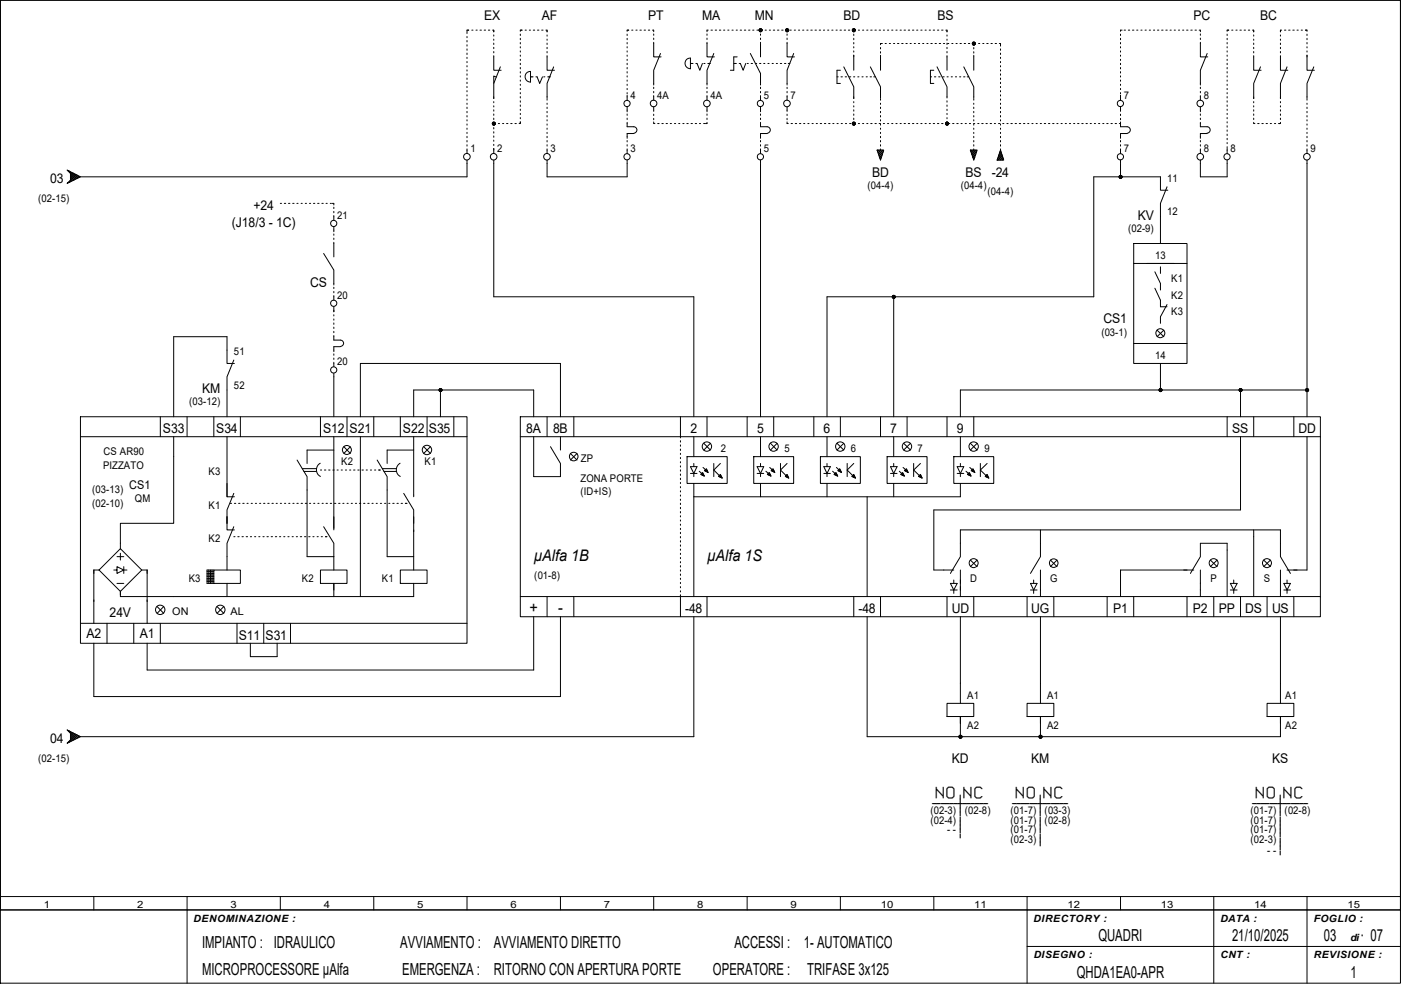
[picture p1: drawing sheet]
<svg xmlns="http://www.w3.org/2000/svg" width="297mm" height="210mm" viewBox="0 0 297 210" stroke-linecap="round" stroke-linejoin="round" font-family="sans-serif">
<g fill="none" stroke="#000" stroke-width=".21">
<path d="M.1 0h296.8v208.5h-296.8zM.1 0h296.8v193h-296.8zM99 6.9v.2M99 7.7v.3M99 8.6v.3M99 9.5v.3M99 10.4v.3M99 11.3v.3M99 12.1v.3M99 13v.3M99 13.9v.3M99 14.8v.3"/>
<path d="M99 15.7v.3M99 16.6v.2M99 17.4v.3M99 18.3v.3M99 19.2v.3M99.4 6.4h-.4v.3M100 6.4h.3M100.9 6.4h.3M101.8 6.4h.3M102.7 6.4h.3M103.5 6.4h.3M104.4 6.4h.3v.4"/>
<path d="M104.7 11.8v3.1h1.6M104.7 7.4v.3M104.7 8.3v.3M104.7 9.1v.3M104.7 10v.3M104.7 10.9v.3M105.2 16.3l-.5-.2v1.6M106.1 14.2l-1.4 3.5v3.2M110.3 7.2v.3M110.3 8.1v.3M110.3 9v.3M110.3 9.9v.3"/>
<path d="M110.3 10.8v.2M110.3 11.7v.2M110.3 12.6v.2M110.3 13.4v.3M110.3 14.3v.3M110.3 15.2v.3M110.3 16.1v.2M110.3 17v.2M110.3 17.9v.2M110.3 18.8v.2M110.3 19.6v.3M110.7 6.4h-.4v.2"/>
<path d="M111.3 6.4h.3M112.2 6.4h.3M112.4 17.4a1.12 1.12 0 0 1-1.1-1.1 1.12 1.12 0 0 1 1.2-1.1v2.2M112.5 16.3h.5M113.1 6.4h.3M113.6 16.3h.3l.5 1.4 .6-1.4M114 6.4h.3M114.8 6.4h.3M115.3 16.3h.2M115.7 6.4h.3v.4M116 11.8v3.1h1.6M116 7.4v.3"/>
<path d="M116 8.3v.3M116 9.1v.3M116 10v.3M116 10.9v.3M116.1 16.3h.6M117.4 14.2l-1.4 3.5v3.2M133 7.2v.3M133 8.1v.3M133 9v.3M133 9.9v.3M133 10.8v.2M133 11.7v.2"/>
<path d="M133 12.6v.2M133 13.4v.3M133 14.3v.3M133 15.2v.3M133 16.1v.2M133 17v.2M133 17.9v.2M133 18.8v.2M133 19.6v.3M133.3 6.4h-.3v.2M133.9 6.4h.3M134.8 6.4h.3"/>
<path d="M135.7 6.4h.3M136.6 6.4h.3M137.5 6.4h.2M138.3 6.4h.3v.3M138.6 9v3.1h1.6M138.6 7.2v.3M138.6 8.1v.3M138.6 18.5v.3M138.6 19.4v.3M140 11.3l-1.4 3.6v3.1M146.4 14.6a1.12 1.12 0 0 1-1.2-1.2 1.12 1.12 0 0 1 1.2-1.1v2.3M146.4 13.5h.5"/>
<path d="M147.5 13.5h.3l.6 1.4 .5-1.4M149.2 13.5h.3M149.9 9v3.1h1.6M149.9 7.2v.3M149.9 8.1v.3M149.9 18.5v.3M149.9 19.4v.3M150.1 13.5h.5M150.2 6.4h-.3v.3M150.7 6.4h.3M151.3 11.3l-1.4 3.6v3.1M151.6 6.4h.3"/>
<path d="M152.5 6.4h.3M153.4 6.4h.3M154.3 6.4h.3M155.2 6.4h.2M155.6 13.5h.5M156.1 6.4h.2M156.3 12.1h-.7v2.8h-.7M156.7 13.5h.3l.6 1.4 .5-1.4M156.9 6.4h.3M157.8 6.4h.3M158.4 13.5h.3M158.7 6.4h.3"/>
<path d="M159.1 11.3l2.1 4.3v2.4M159.3 13.5h.3M159.6 6.4h.2M160.1 13.5h.3M160.5 6.4h.2M160.9 6.4h.7M161 13.5h.3M161.2 6.4v.3M161.2 7.2v.3M161.2 8.1v.3M161.2 9v3.1M161.2 18.5v.3"/>
<path d="M161.2 19.4v.3M161.9 13.5h.3M162.2 6.4h.3M162.8 13.5h.3M163.1 6.4h.3M163.7 13.5h.3M164 6.4h.2M164.6 13.5h.2M164.8 6.4h.3M165.4 13.5h.3M165.7 6.4h.3M166.3 13.5h.3"/>
<path d="M166.6 6.4h.6M166.9 9v3.1h1.5M166.9 6.4v.3M166.9 7.2v.3M166.9 8.1v.3M166.9 18.5v.3M166.9 19.4v.3M167.1 13.5h.4M167.5 6.4h.3M168.3 11.3l-1.4 3.6v3.1M168.4 6.4h.3M169.3 6.4h.2"/>
<path d="M170.2 6.4h.2M171.1 6.4h.2M171.9 6.4h.3M172.8 6.4h.3M173.7 6.4h.3M174.6 6.4h.2M175.5 6.4h.2M176.4 6.4h.2M177.2 6.4h.3M177.5 16.3h.2M178.1 6.4h.3M178.2 14.9h-.7v2.8h.7"/>
<path d="M178.3 16.3h.3M178.9 14.2l2.1 4.2v2.5M179 6.4h.3M179.2 16.3h.3M179.9 6.4h.3M180.1 16.3h.3M180.8 6.4h.6M181 16.3h.2M181 6.4v.2M181 7.2v.3M181 8.1v.3M181 9v.3"/>
<path d="M181 9.9v.3M181 10.8v.2M181 11.7v3.2M181.9 16.3h.2M182 6.4h.2M182.7 16.3h.3M182.9 6.4h.2M183.6 16.3h.3M183.8 6.4h.2M184.5 16.3h.3M184.5 14.2l2.2 4.2v2.5M184.6 6.4h.3"/>
<path d="M185.2 16.3h.4M185.5 6.4h.3M186.4 6.4h.3M186.7 10.1v.3M186.7 11v.3M186.7 11.7v3.2M187 9.2h-.3v.3M187.3 6.4h.2M187.7 9.2h.2M188.2 6.4h.2M188.5 9.2h.3M189.1 6.4h.2"/>
<path d="M189.4 9.2h.3M189.9 6.4h.3M190.3 9.2h.3M190.8 6.4h.3M191.2 9.2h.3M191.7 6.4h.3M192.1 9.2h.3M192.6 6.4h.3M193 9.2h.2M193.5 6.4h.3M193.8 9.2h.3M194.3 6.4h.3"/>
<path d="M194.7 9.2h.3M195.2 6.4h.3M195.6 9.2h.3M196.1 6.4h.3M196.5 9.2h.3M197 6.4h.3M197.3 16.3h.2M197.4 9.2h.3M197.9 6.4h.3M198 14.9h-.7v2.8h.7M198.1 16.3h.3M198.2 9.2h.3"/>
<path d="M198.7 14.2l2.1 4.2v2.4M198.8 6.4h.2M199 16.3h.3M199.1 9.2h.3M199.6 6.4h.3M199.9 16.3h.3M200 9.2h.3M200.5 6.4h.3v.4M200.8 7.4v.3M200.8 8.3v.3M200.8 9.1v.3M200.8 10v.3"/>
<path d="M200.8 10.9v.3M200.8 11.8v3.1M200.8 16.3h.2M200.9 9.2h.3M201.7 16.3h.2M201.8 9.2h.3M202.6 16.3h.2M202.7 9.2h.2M203.5 16.3h.2M203.5 9.2h.3M204.3 16.3h.3M204.3 14.2l2.2 4.2v2.5"/>
<path d="M204.4 9.2h.3M205.1 16.3h.3M205.3 9.2h.3M206.2 9.2h.6M206.5 9.2v.3M206.5 10.1v.3M206.5 11v.3M206.5 11.7v3.2M207.5 9.2h.2M208.4 9.2h.2M209.2 9.2h.3M210.1 9.2h.3"/>
<path d="M211 9.2h.3M211.9 9.2h.2v.6M212.1 10.4v.3M212.1 11.3v.3M212.1 12.1v.3M212.1 13v.3M212.1 13.9v.3M212.1 14.8v.3M212.1 15.7v.3M212.1 16.6v.2M212.1 17.4v.3M212.1 18.3v.3"/>
<path d="M212.1 19.2v.3M237.6 7.2v.3M237.6 8.1v.3M237.6 9v.3M237.6 9.9v.3M237.6 10.8v.2M237.6 11.7v.2M237.6 12.6v.2M237.6 13.4v.3M237.6 14.3v.3M237.6 15.2v.3M237.6 16.1v.2"/>
<path d="M237.6 17v.2M237.6 17.9v.2M237.6 18.8v.2M237.6 19.6v.3M237.9 6.4h-.3v.2M238.3 6.4h.3M239.2 6.4h.3M240.1 6.4h.3M241 6.4h.3M241.9 6.4h.2M242.8 6.4h.2M243.7 6.4h.2"/>
<path d="M244.6 6.4h.2M245.4 6.4h.3M246.3 6.4h.3M247.2 6.4h.3M248.1 6.4h.2M249 6.4h.2M249.8 6.4h.3M250.7 6.4h.3M251.6 6.4h.3M252.5 6.4h.3M253.4 6.4h.3M254.3 6.4h.2v.3"/>
<path d="M254.5 9v3.1h1.6M254.5 7.2v.3M254.5 8.1v.3M254.5 18.5v.3M254.5 19.4v.3M255.9 11.3l-1.4 3.6v3.1M260.2 7.2v.3M260.2 8.1v.3M260.2 9v.3M260.2 9.9v.3M260.2 10.8v.2M260.2 11.7v.2"/>
<path d="M260.2 12.6v.2M260.2 13.4v.3M260.2 14.3v.3M260.2 15.2v.3M260.2 16.1v.2M260.2 17v.2M260.2 17.9v.2M260.2 18.8v.2M260.2 19.6v.3M260.5 6.4h-.3v.2M261.2 6.4h.2M262 6.4h.3"/>
<path d="M262.9 6.4h.3M263.8 6.4h.3M264.7 6.4h.3M265.6 6.4h.2v.4M265.8 11.8v3.1h1.6M265.8 7.4v.3M265.8 8.3v.3M265.8 9.1v.3M265.8 10v.3M265.8 10.9v.3M267.2 14.2l-1.4 3.5v3.2M271.5 11.8v3.1h1.5"/>
<path d="M271.5 7.4v.3M271.5 8.3v.3M271.5 9.1v.3M271.5 10v.3M271.5 10.9v.3M271.7 6.4h-.2v.4M272.3 6.4h.3M272.9 14.2l-1.4 3.5v3.2M273.2 6.4h.3M274.1 6.4h.3M275 6.4h.2M275.9 6.4h.2"/>
<path d="M276.8 6.4h.3v.2M277.1 11.7v3.2h1.6M277.1 7.2v.3M277.1 8.1v.3M277.1 9v.3M277.1 9.9v.3M277.1 10.8v.2M278.5 14.2l-1.4 3.5v3.2M14.2 36.1l2.9 1.4-2.9 1.4 .7-.7v-1.4zM14.3 38.8h.1M14.4 36.2h-.1M14.6 36.4v-.1l1.7 1.6 .5-.5"/>
<path d="M14.7 38.4l.2 .2M14.9 36.4l-.2 .2M14.9 37.2l.5-.5 1.1 1.1M14.9 37l1.1 1M14.9 37.4l.8 .8M14.9 38.2l.3 .2M15.2 36.6l-.3 .2M15.7 36.8l-.8 .8M16 37l-1.1 1M16.5 37.3l-1.1 1-.5-.5M16.8 37.6l-.5-.5-1.7 1.6v-.1M99 20.1v.3"/>
<path d="M99 21v.3M99 21.9v.2M99 22.7v.3M99 23.6v.3M99 24.5v.3M99 25.4v.3M99 26.3v.2M99 27.2v.2M99 28.1v.2M99 28.9v.3M99 29.8v.3M99 30.7v.3"/>
<path d="M99 31.6v1M99 34v3.5h-81.9M104.7 34v28.9h42.4v25.5M104.7 26.2h.3M104.7 21.5v.3M104.7 22.4v.3M104.7 23.3v.3M104.7 24.2v.3M104.7 25.1v.3M104.7 26v.5M104.7 27.1v.2M104.7 27.9v.3"/>
<path d="M104.7 28.8v.3M104.7 29.7v.3M104.7 30.6v.3M104.7 31.5v1.1M105.7 26.2h.2M106.5 26.2h.3M107.4 26.2h.3M108.3 26.2h.3M109.2 26.2h.3M110.3 25.8v.4h-.2M110.3 20.5v.3M110.3 21.4v.3"/>
<path d="M110.3 22.3v.3M110.3 23.2v.2M110.3 24v.3M110.3 24.9v.3M116 34v3.5h17v-3.5M116 21v.3M116 21.9v.2M116 22.7v.3M116 23.6v.3M116 24.5v.3M116 25.4v.3M116 26.3v.2"/>
<path d="M116 27.2v.2M116 28.1v.2M116 28.9v.3M116 29.8v.3M116 30.7v.3M116 31.6v1M133 26v.9h1.4a.7 .7 0 0 1 .6 .7 .7 .7 0 0 1-.6 .7h-1.4v1M133 20.2v1.1M133 22.6v1.1M133 24.2v.3M133 25.1v.3M133 29.8v.3"/>
<path d="M133 30.7v.3M133 31.6v1M138.6 20.3v1M138.6 22.6v1M138.6 24.2v.3M138.6 25.1v.3M138.6 25.9v.3h.2M139.4 26.2h.3M140.3 26.2h.3M141.2 26.2h.3M142.1 26.2h.3M143 26.2h.3"/>
<path d="M143.9 26.2h.2M144.8 26.2h.2M145.6 26.2h.3M146.5 26.2h.3M147.4 26.2h.3M148.3 26.2h.2M149.2 26.2h.2M149.9 26v.2h-.3M149.9 20.3v1M149.9 22.6v1.1M149.9 24.2v.3M149.9 25.1v.3"/>
<path d="M161.2 26v.9h1.4a.7 .7 0 0 1 .7 .7 .7 .7 0 0 1-.7 .7h-1.4v1M161.2 20.3v1M161.2 22.6v1.1M161.2 24.2v.3M161.2 25.1v.3M161.2 29.8v.3M161.2 30.7v.3M161.2 31.6v1M161.2 34v54.4M166.9 20.3v1M166.9 22.6v1M166.9 24.2v.3"/>
<path d="M166.9 25.1v.3M166.9 25.9v.3h.2M167.7 26.2h.3M168.6 26.2h.3M169.5 26.2h.3M170.4 26.2h.2M171.3 26.2h.2M172.2 26.2h.2M173.1 26.2h.2M173.9 26.2h.3M174.8 26.2h.3M175.7 26.2h.3"/>
<path d="M176.6 26.2h.2M177.5 26.2h.2M178.3 26.2h.3M179.2 26.2h.3M180.1 26.2h.3M180.7 26.2h.7M181 21.5v.3M181 22.4v.3M181 23.3v.3M181 24.2v.3M181 25.1v.3M181 26v.2"/>
<path d="M182 26.2h.2M182.9 26.2h.2M183.8 26.2h.2M184.6 26.2h.3M185.5 26.2h.3M186 31.8h1.4l-.7 2.2zM186 31.8v.1M186.1 32.1l.9 1M186.2 31.8l.9 1-.6 .6M186.3 32.7l.6 .7-.3 .3M186.4 26.2h.3M186.4 31.8l-.3 .4"/>
<path d="M186.4 33.3l.4 .4M186.6 31.8l.6 .6M186.6 33.9l.1 .1M186.7 21v.3M186.7 21.9v.2M186.7 22.7v.3M186.7 23.6v.3M186.7 24.5v.3M186.7 25.4v.3M186.7 26.3v.2M186.7 27.2v.2M186.7 28.1v.2"/>
<path d="M186.7 28.9v.3M186.7 29.8v.3M186.7 30.7v.3M186.7 31.6v.2M186.8 31.8l-.6 .7M187 31.8l.3 .3M187.2 31.8l-.9 1M187.3 26.2h.2M187.3 32.2l-1 .9M188.2 26.2h.2M189.1 26.2h.2M189.9 26.2h.3"/>
<path d="M190.8 26.2h.3M191.7 26.2h.3M192.6 26.2h.3M193.5 26.2h.3M194.3 26.2h.3M195.2 26.2h.3M196.1 26.2h.3M197 26.2h.3M197.9 26.2h.3M198.8 26.2h.2M199.6 26.2h.3M200.5 26.2h.9"/>
<path d="M200.8 21.4v.3M200.8 22.3v.3M200.8 23.2v.3M200.8 24v.3M200.8 24.9v.3M200.8 25.8v.4M202 26.2h.3M202.9 26.2h.3M203.7 26.2h.3M204.6 26.2h.3M205.5 26.2h.3M205.7 31.8h1.5l-.7 2.2z"/>
<path d="M205.8 31.8l-.1 .1M205.8 32.1l1 1M205.9 31.8l1 1M206 32.7l.7 .7-.3 .3M206.2 31.8l-.3 .4M206.4 31.8l.6 .6M206.4 26.2h.3M206.5 21v.3M206.5 21.9v.2M206.5 22.7v.3M206.5 23.6v.3M206.5 24.5v.3"/>
<path d="M206.5 25.4v.3M206.5 26.3v.2M206.5 27.2v.2M206.5 28.1v.2M206.5 28.9v.3M206.5 29.8v.3M206.5 30.7v.3M206.5 31.6v.2M206.5 33.9v.1M206.6 31.8l-.7 .7M206.8 31.8l.2 .3M206.8 32.8l-.6 .6 .4 .3"/>
<path d="M207 31.8l-.9 1M207 32.2l-.8 .9M207.3 26.2h.3M208.1 26.2h.3M209 26.2h.3M209.9 26.2h.3M210.8 26.2h.3M211.4 34h.1M211.5 33.7l.3 .3M211.6 33.4l.6 .6M211.7 26.2h.3M211.7 33.1l.9 .9"/>
<path d="M211.8 32.8l.9 .9-.3 .3M211.9 32.4l.6 .7-.9 .9M212 32.1l.3 .3M212.1 31.8l.7 2.2h-1.4zM212.1 20.1v.3M212.1 21v.3M212.1 21.9v.2M212.1 22.7v.3M212.1 23.6v.3M212.1 24.5v.3M212.1 25.4v.3M212.1 26.3v.2"/>
<path d="M212.1 27.2v.2M212.1 28.1v.2M212.1 28.9v.3M212.1 29.8v.3M212.1 30.7v.3M212.1 31.6v.3M212.2 32.2l-.3 .3M212.3 32.5l-.6 .6M212.4 32.8l-.9 .9M212.6 26.2h.2M212.6 33.4l-.6 .6M213.5 26.2h.2"/>
<path d="M214.3 26.2h.3M215.2 26.2h.3M216.1 26.2h.3M217 26.2h.3M217.9 26.2h.2M218.8 26.2h.2M219.7 26.2h.2M220.6 26.2h.2M221.4 26.2h.3M222.3 26.2h.3M223.2 26.2h.3M224.1 26.2h.2"/>
<path d="M225 26.2h.2M225.8 26.2h.3M226.7 26.2h.3M227.6 26.2h.3M228.5 26.2h.3M229.4 26.2h.3M230.2 26.2h.3M231.1 26.2h.3M232 26.2h.3M232.9 26.2h.3M233.8 26.2h.3M234.7 26.2h.2"/>
<path d="M235.5 26.2h.3M236.4 26.2h.3M237.3 26.2h.3M237.6 25.9v1h1.4a.7 .7 0 0 1 .6 .7 .7 .7 0 0 1-.6 .7h-1.4v1M237.6 20.2v1.1M237.6 22.6v1M237.6 24.2v.3M237.6 25.1v.3M237.6 29.8v.3M237.6 30.7v.3M237.6 31.6v1M237.6 34v3.5"/>
<path d="M247.4 39.6l-1.4 3.5v8.5M254.5 26v.9h1.4a.68 .68 0 0 1 .7 .7 .68 .68 0 0 1-.7 .6M254.5 34v3.5h5.7v-3.5M254.5 20.3v1M254.5 22.6v1.1M254.5 24.2v.3M254.5 25.1v.3M254.5 29.8v.3M254.5 30.7v.3M254.5 31.6v1M255.9 28.3h-1.4v1M260.2 20.5v.3"/>
<path d="M260.2 21.4v.3M260.2 22.3v.3M260.2 23.2v.2M260.2 24v.3M260.2 24.9v.3M260.2 25.8v.3M260.2 26.7v.3M260.2 27.6v.3M260.2 28.4v.3M260.2 29.3v.3M260.2 30.2v.3M260.2 31.1v.3"/>
<path d="M260.2 31.5v1.1M265.8 26v.2h.3M265.8 21.5v.3M265.8 22.4v.3M265.8 23.3v.3M265.8 24.2v.3M265.8 25.1v.3M266.7 26.2h.3M267.5 26.2h.3M268.4 26.2h.3M269.3 26.2h.3M270.2 26.2h.3"/>
<path d="M271.5 21.5v.3M271.5 22.4v.3M271.5 23.3v.3M271.5 24.2v.3M271.5 25.1v.3M271.5 26v.2h-.4M277.1 21v.3M277.1 21.9v.2M277.1 22.7v.3M277.1 23.6v.3M277.1 24.5v.3M277.1 25.4v.3"/>
<path d="M277.1 26.3v.2M277.1 27.2v.2M277.1 28.1v.2M277.1 28.9v.3M277.1 29.8v.3M277.1 30.7v.3M277.1 31.6v1M277.1 34v54.4M59.4 43.1h.3M60.3 43.1h.3M61.2 43.1h.3M62.1 43.1h.3"/>
<path d="M62.9 43.1h.3M63.8 43.1h.3M64.7 43.1h.3M65.6 43.1h.3M66.5 43.1h.3M67.3 43.1h.3M68.2 43.1h.3M68.6 53.8l2.2 3.5v3.2M69.1 43.1h.3M70 43.1h.3M70.4 43.1h.4v.4M70.8 43.9v.3"/>
<path d="M70.8 44.8v.3M70.8 45.7v1M70.8 48.1v1M70.8 49.6v.3M70.8 50.5v.3M70.8 51.4v3.1M240.4 51.6h11.3v25.5h-11.3zM240.4 55.9h11.3M244.9 57.7l1.1 2.4v1.4M246 56.6v1.4M247.6 40.3h-1.6v-2.8h-14.1v25.4h-56.6v25.5M49.6 76.4l-1.5 3.5v8.5"/>
<path d="M49.7 77.1h-1.6v-5.7h-11.3v17M70.8 71.2v.9h1.4a.68 .68 0 0 1 .7 .7 .68 .68 0 0 1-.7 .7M70.8 60.9v.3M70.8 61.8v.3M70.8 62.7v1M70.8 65.1v1M70.8 66.8v.2M70.8 67.6v.3M70.8 68.5v.3M70.8 69.4v.3M70.8 70.3v.3M70.8 75.1v.3"/>
<path d="M70.8 75.9v.3M70.8 76.8v1M70.8 79.2v9.2M72.2 73.5h-1.4v1.1M189.5 62.9v25.5M240.4 72.9h11.3M244.9 61.1l1.1 2.6v1.4h1.4M245.3 70l1.5 1.4M246 77.1v5.6M246.8 70l-1.5 1.4M247.4 64.6l-1.4 2.6v1.4M17.1 88.4h81.9v48h-81.9z"/>
<path d="M17.1 92.6h81.9M34 88.4v4.2M36.8 92.6v18.4h-11.3v5.4M39.7 88.4v4.2M45.3 88.4v4.2M48.1 92.6v12.8M51 88.4v4.2M63 97.6l2.1 3.5v17h5.7M64.1 99.4h3M64.4 100h2.7M67.9 98.3a1.6 1.6 0 0 0 0 2.7M67.9 88.4v4.2"/>
<path d="M67.9 99.7h.3M68.8 99.7h.3M69.7 99.7h.3M70.6 99.7h.3M70.8 92.6v19.8M70.8 95.5h-5.7v2.8M71.5 99.7h.2M72.3 99.7h.3M72.9 94.7l1.4 1.5M73.2 99.7h.3M73.6 88.4v4.2M74.1 99.7h.3"/>
<path d="M74.3 94.7l-1.4 1.5M75 99.7h.3M75.9 99.7h.3M76.4 88.4v-11.3h42.4v11.3M76.4 92.6v33.9M76.7 99.7h.3M77.6 99.7h.3M78.5 99.7h.3M79.2 88.4v4.2M79.4 99.7h.3M80 97.6l2.1 3.5v17h5.6M80.3 99.7h.3"/>
<path d="M81.1 99.4h3M81.4 100h2.7M84.8 98.3a1.6 1.6 0 0 0 .1 2.7M84.9 88.4v4.2M87.7 88.4v-5.7h25.5v5.7M87.7 92.6v12.8M87.7 95.5h-5.6v2.8M89.8 94.7l1.5 1.5M90.5 88.4v4.2M91.3 94.7l-1.5 1.5M93.4 82.7v5.7M96.2 88.4v4.2"/>
<path d="M110.3 88.4h169.6v42.4h-169.6zM110.3 92.6h169.6M113.2 92.6v8.5h5.6v-2.8l-2.1-3.6M116 88.4v4.2M118.8 92.6v2.9M120.9 96.2l1.4 1.4M121.7 88.4v4.2M122.3 96.2l-1.4 1.4M144.3 88.4v4.5M144.3 93.5v.3M144.3 94.4v.3M144.3 95.2v.3"/>
<path d="M144.3 96.1v.3M144.3 97v.3M144.3 97.9v.3M144.3 98.8v.3M144.3 99.7v.2M145.7 96.9h8.5v5.6h-8.5zM146.4 99h1.4l-.7 1.4zM147.1 92.6v4.3M147.1 98.3v.7M148.2 99.9l.6 .5M149.1 99.1l.5 .5M149.2 94l1.4 1.5"/>
<path d="M149.6 99.6l.2-.2 .4 .8-.9-.4zM149.6 99.7l.2-.2 .3 .6-.7-.3zM149.6 99.7h.1l.2 .2zM149.7 99.7l.1 .1zM149.7 99.6l.3 .4-.5-.2zM149.9 88.4v4.2M150.6 94l-1.4 1.5M151.3 98.3v2.8M152.7 98.3l-1.4 1.4 1.4 1.4M158.4 88.4v4.2M159.8 96.9h8.5v5.6h-8.5zM160.5 99h1.4l-.7 1.4z"/>
<path d="M161.2 92.6v4.3M161.2 98.3v.7M162.4 99.9l.5 .5M163.2 99.1l.5 .5M163.4 94l1.4 1.5M163.7 99.6l.2-.2 .4 .8-.8-.4zM163.8 99.7h.1l.1 .2zM163.8 99.7l.1 .1zM163.9 99.5l.3 .6-.6-.3zM163.9 99.6l.2 .4-.4-.2zM164 88.4v4.2M164.8 94l-1.4 1.5"/>
<path d="M165.5 98.3v2.8M166.9 98.3l-1.4 1.4 1.4 1.4M172.5 88.4v4.2M173.9 96.9h8.5v5.6h-8.5zM174.7 99h1.4l-.8 1.4zM175.3 92.6v4.3M175.3 98.3v.7M176.5 99.9l.5 .5M177.3 99.1l.5 .5M177.5 94l1.4 1.5M177.8 99.6l.3-.2 .3 .8-.8-.4zM177.9 99.7l.1-.1 .2 .4-.4-.2z"/>
<path d="M177.9 99.7h.1l.1 .2zM178 99.7l.1 .1zM178 99.5l.3 .6-.6-.3zM178.2 88.4v4.2M178.9 94l-1.4 1.5M179.6 98.3v2.8M181 98.3l-1.4 1.4 1.4 1.4M186.7 88.4v4.2M188.1 96.9h8.5v5.6h-8.5zM188.8 99h1.4l-.7 1.4zM189.5 92.6v4.3M189.5 98.3v.7"/>
<path d="M190.7 99.9l.5 .5M191.5 99.1l.5 .5M191.6 94l1.4 1.5M191.8 99.8l.4-.4 .4 .8zM192 99.8l.1-.1 .2 .2zM192 99.7l.1-.1 .3 .4-.5-.2zM192.1 99.7l.1 .1zM192.1 99.5l.4 .6-.6-.3zM192.3 88.4v4.2M193 94l-1.4 1.5M193.7 98.3v2.8M195.2 98.3l-1.5 1.4 1.5 1.4"/>
<path d="M200.8 88.4v4.2M202.2 96.9h8.5v5.6h-8.5zM202.9 99h1.4l-.7 1.4zM203.6 92.6v4.3M203.6 98.3v.7M204.8 99.9l.5 .5M205.6 99.1l.5 .5M205.7 94l1.5 1.5M206.1 99.6l.2-.2 .4 .8-.8-.4zM206.1 99.8l.2-.1 .1 .2zM206.2 99.7l.1-.1 .2 .4-.4-.2zM206.2 99.7h.1"/>
<path d="M206.3 99.5l.3 .6-.6-.3zM206.5 88.4v4.2M207.2 94l-1.5 1.5M207.9 98.3v2.8M209.3 98.3l-1.4 1.4 1.4 1.4M260.2 88.4v4.2M263 92.6v15.6h-65v12.7h4.2M263 82.7v5.7M265.8 88.4v4.2M274.3 88.4v4.2M277.1 92.6v28.3h-4.2M277.1 82.7h-73.5v5.7"/>
<path d="M24.8 118.1h1.4M25.5 117.3v1.5M48.1 102.5v2.9h1.6M48.8 106.8h.3M49.6 111.7l-1.5 3.5v5.7M49.6 104.6l-1.5 3.6v4.2h1.6M49.6 113.8h.2M49.7 106.8h.3M50.4 113.8h.3M50.6 106.8h.3M51.3 113.8h.3M51.5 106.8h.3"/>
<path d="M52.2 113.8h.3M52.4 106.8h.2M53.1 113.8h.2M53.3 106.8h.2M54 113.8h.2M54.1 106.8h.3M54.9 113.8h.2M55 106.8h.3M55.7 113.8h.3M55.9 106.8h.3M56.6 113.8h.3M56.8 106.8h.3"/>
<path d="M57.5 113.8h.3M57.7 106.8h.3M58.4 113.8h.3M58.5 106.8h.3M59.3 113.8h.2M59.4 106.8h.3M60.2 113.8h.2M60.3 106.8h.3M61 113.8h.3M61.2 106.8h.3M61.9 113.8h.3M62.1 106.8h.3"/>
<path d="M62.8 113.8h.3M62.9 106.8h.3M63.7 113.8h.3M63.8 106.8h.3M64.6 113.8h.3M64.7 106.8h.3M65.4 113.8h.3M65.6 106.8h.3M66.3 113.8h.3M66.5 106.8h.3M67.2 113.8h.3M67.4 106.8h.2"/>
<path d="M68.1 113.8h.3M68.3 106.8h.2M68.6 111.7l2.2 3.5v2.9M69 113.8h.3M69.1 106.8h.3M70 106.8h.3M70.8 118.1v2.8M70.9 106.8h.3M71.8 106.8h.3M72.7 106.8h.2M73.6 106.8h.2M74.5 106.8h.2"/>
<path d="M75.3 106.8h.3M76.2 106.8h.3M77.1 106.8h.3M78 106.8h.3M78.9 106.8h.2M79.8 106.8h.2M80.6 106.8h.3M81.5 106.8h.3M82.4 106.8h.3M83.3 106.8h.3M84.2 106.8h.3M85 106.8h.3"/>
<path d="M85.6 104.6l2.1 3.6v2.8M85.9 106.8h.4M87.7 109.6v11.3M144.3 100.5v.3M144.3 101.4v.3M144.3 102.3v.3M144.3 103.2v.3M144.3 104.1v.3M144.3 105v.2M144.3 105.9v.2M144.3 106.7v.3M144.3 107.6v.3"/>
<path d="M144.3 108.5v.3M144.3 109.4v.2M144.3 110.3v.2M144.3 111.2v.2M144.3 112.1v.2M144.3 112.9v.3M144.3 113.8v.3M144.3 114.7v.3M144.3 115.6v.3M144.3 116.5v.2M144.3 117.3v.3M144.3 118.2v.3"/>
<path d="M144.3 119.1v.3M144.3 120v.3M146.4 100.4h1.4M147.1 100.4v.7M147.1 102.5v24M148.8 100.4l.2-.2 .3 .8-.7-.4zM148.8 100.5l.2-.2 .3 .6-.7-.3zM148.9 100.5l.1 .1zM148.9 100.4l.3 .4-.5-.2zM148.9 100.5l.2 .2-.3-.1zM152.5 101l.2-.2 .2 .5zM152.5 100.8l.2-.2 .5 .8-.8-.4z"/>
<path d="M152.6 100.9l.1-.2 .3 .6-.6-.3zM152.6 101l.1-.1 .1 .2zM152.7 101h.1M160.5 100.4h1.4M161.2 100.4v.7M161.2 102.5v2.9M162.9 100.4l.2-.2 .4 .8-.8-.4zM162.9 100.5l.2-.2 .3 .6-.6-.3zM163 100.5h.1l.1 .2zM163 100.5l.1 .1zM163.1 100.4l.2 .4-.4-.2zM166.7 100.8l.2-.2 .4 .8-.8-.4z"/>
<path d="M166.8 100.9l.2 .2-.3-.1zM166.8 101h.1zM166.8 100.8l.3 .5-.5-.3zM166.9 100.7l.3 .6-.7-.3zM174.7 100.4h1.4M175.3 100.4v.7M175.3 102.5v2.9M177 100.4l.2-.2 .4 .8-.8-.4zM177.1 100.5l.1-.2 .3 .6-.6-.3zM177.1 100.5h.1l.1 .2zM177.2 100.5v.1zM177.2 100.4l.3 .4-.5-.2z"/>
<path d="M180.8 100.8l.2-.2 .4 .8-.8-.4zM180.8 100.9l.2-.2 .3 .6-.6-.3zM180.9 100.9l.2 .2zM180.9 101h.1zM181 100.8l.2 .5-.4-.3zM183.9 105.4v21.1M188.8 100.4h1.4M189.5 100.4v.7M189.5 102.5v2.9M191 100.6l.4-.4 .4 .8zM191.2 100.5l.1-.1 .3 .4-.5-.2zM191.3 100.5l.2 .2z"/>
<path d="M191.3 100.5l.1 .1zM191.3 100.3l.4 .6-.7-.3zM194.9 100.8l.3-.2 .3 .8-.8-.4zM195 100.9l.2-.2 .2 .6-.6-.3zM195 100.9l.2 .2zM195.1 101h.1zM195.1 100.8l.3 .5-.5-.3zM202.9 100.4h1.4M203.6 100.4v.7M203.6 102.5v2.9h-56.5M205.3 100.6l.2-.2 .2 .4zM205.3 100.4l.2-.2 .4 .8-.8-.4z"/>
<path d="M205.3 100.6l.2-.1 .1 .2zM205.4 100.5l.1 .1zM205.5 100.3l.3 .6-.6-.3zM205.7 118.8l1.5 1.4M207.2 118.8l-1.5 1.4M209.1 100.8l.2-.2 .4 .8-.8-.4zM209.2 100.9l.2 .2zM209.2 101h.1zM209.3 100.7l.3 .6-.6-.3zM209.3 100.8l.2 .5-.5-.3zM220.6 112.4v5.7l-2.1 3.5M222.7 118.8l1.4 1.4"/>
<path d="M224.1 118.8l-1.4 1.4M256.6 118.8l1.5 1.4M258.1 118.8l-1.5 1.4M265.8 112.4v14.1M267.9 118.8l1.5 1.4M269.4 118.8l-1.5 1.4M17.1 132.2h81.9M21 120.9h-1.1v11.3M21 120.9l4.5-4.5 4.6 4.5-4.6 4.5zM22.7 132.2v4.2M24.1 120.9h.7v-.7l1.4 .7-1.4 .7v-.7M24.8 123.7h1.4"/>
<path d="M26.2 120.9h.7M26.2 120.2v1.4M28.4 132.2v4.2M30.1 120.9h1.1v11.3M33.3 128.7l1.4 1.4M34 132.2v4.2M34.7 128.7l-1.4 1.4M43.9 122.3h1.4M43.9 122h1.4M43.9 121.6h1.4M43.9 121.2h1.4M43.9 122.7h1.4"/>
<path d="M43.9 123h1.4M43.9 123.4h1.4M44.3 120.9v2.8M44.6 120.9v2.8M45 120.9v2.8M45.3 120.9h5.7v2.8h-5.7zM45.3 120.9h-1.4v2.8h1.4M46 128.7l1.5 1.4M47.5 128.7l-1.5 1.4M48.1 123.7v2.8M50.2 132.2v4.2M53.1 136.4v2.9h5.7v-2.9"/>
<path d="M55.9 132.2v4.2M61.6 132.2v4.2M67.9 120.9h5.7v2.8h-5.7zM70.8 123.7v2.8M84.9 120.9h5.6v2.8h-5.6zM87.7 123.7v2.8h-62.2v-1M110.3 126.5h169.6M113.2 130.8v11.3h-82v-5.7M116 126.5v4.3M118.8 130.8v16.9h-98.9v-11.3M121.7 126.5v4.3M144.3 120.9v.3"/>
<path d="M144.3 121.8v.2M144.3 122.6v.3M144.3 123.5v.3M144.3 124.4v.3M144.3 125.3v.3M144.3 126.2v4.6M147.1 130.8v25.5h-130M149.9 126.5v4.3M181 126.5v4.3M183.9 130.8v25.5h87.6v-2.9M186.7 126.5v4.3M200.8 126.5v4.3"/>
<path d="M201.5 121.6l2.1-3.5v-5.7h67.9v5.7l2.1 3.5M201.5 123.7h1.4l-.7 1.4zM201.5 125.1h1.4M202.2 123v.7M202.2 125.1v.8M203.6 120.9v5.6M203.6 130.8v18.4M206.5 126.5v4.3M217.8 126.5v4.3M218.5 123.7h1.4l-.7 1.4zM218.5 125.1h1.4M219.2 123v.7"/>
<path d="M219.2 125.1v.8M220.6 120.9v5.6M220.6 130.8v18.4M223.4 126.5v4.3M234.7 126.5v4.3M240.4 126.5v4.3M251.7 126.5v4.3M252.4 121.6l2.1-3.5v-2.9h5.7v11.3M253.1 120.9h-15.5v5.6M254.5 120.9v5.6M257.3 126.5v4.3M260.9 123.7h1.4l-.7 1.4z"/>
<path d="M260.9 125.1h1.4M261.6 123v.7M261.6 125.1v.8M263 126.5v4.3M268.6 126.5v4.3M271.5 120.9v5.6M271.5 130.8v18.4M272.2 123.7h1.4l-.7 1.4zM272.2 125.1h1.4M272.9 123v.7M272.9 125.1v.8M274.3 126.5v4.3"/>
<path d="M14.2 154.8l2.9 1.5-2.9 1.3 .7-.7v-1.4zM14.3 157.5l.1 .1M14.4 154.9h-.1M14.6 155.2v-.2l1.7 1.6 .5-.5M14.7 157.1l.2 .2M14.9 155.2l-.2 .1M14.9 156l.5-.6 1.1 1.1M14.9 155.7l1.1 1.1M14.9 156.1l.8 .8M14.9 156.9l.3 .3M15.2 155.3l-.3 .3M15.7 155.6l-.8 .7"/>
<path d="M16 155.7l-1.1 1.1M16.5 156l-1.1 1-.5-.5M16.8 156.4l-.5-.6-1.7 1.6v-.1M200.8 149.2h5.7v2.8h-5.7zM203.6 152v1.4zM203.6 153.4v2.9M217.8 149.2h5.6v2.8h-5.6zM220.6 152v1.4zM220.6 153.4v2.9M268.6 149.2h5.7v2.8h-5.7zM271.5 152v1.4zM.1 193h296.8"/>
<path d="M.1 190.2h296.8M19.9 190.2v2.8M39.7 190.2v18.3M59.4 190.2v2.8M79.2 190.2v2.8M99 190.2v2.8M118.8 190.2v2.8M138.6 190.2v2.8M158.4 190.2v2.8M178.2 190.2v2.8M198 190.2v2.8M217.8 190.2v18.3"/>
<path d="M237.6 190.2v2.8M257.3 190.2v18.3M277.1 190.2v18.3M217.8 200.7h79.1"/>
<circle cx="161.3" cy="6.4" r=".32"/>
<circle cx="166.9" cy="6.4" r=".32"/>
<circle cx="181" cy="6.4" r=".32"/>
<circle cx="206.5" cy="9.2" r=".32"/>
<circle cx="99" cy="33.2" r=".7"/>
<circle cx="104.7" cy="33.2" r=".7"/>
<circle cx="104.7" cy="26.2" r=".32"/>
<circle cx="116" cy="33.2" r=".7"/>
<circle cx="132.9" cy="33.3" r=".66"/>
<circle cx="132.9" cy="21.9" r=".66"/>
<circle cx="138.6" cy="21.9" r=".7"/>
<circle cx="149.9" cy="21.9" r=".7"/>
<circle cx="161.2" cy="21.9" r=".66"/>
<circle cx="161.2" cy="33.3" r=".66"/>
<circle cx="166.9" cy="21.9" r=".7"/>
<circle cx="181" cy="26.2" r=".32"/>
<circle cx="200.8" cy="26.2" r=".32"/>
<circle cx="237.5" cy="21.9" r=".66"/>
<circle cx="237.5" cy="33.3" r=".66"/>
<circle cx="237.6" cy="37.5" r=".32"/>
<circle cx="254.5" cy="33.2" r=".7"/>
<circle cx="254.5" cy="21.9" r=".7"/>
<circle cx="260.1" cy="33.3" r=".66"/>
<circle cx="277.1" cy="33.2" r=".7"/>
<circle cx="70.8" cy="47.4" r=".66"/>
<circle cx="70.8" cy="64.3" r=".66"/>
<circle cx="70.8" cy="78.5" r=".66"/>
<circle cx="189.5" cy="63" r=".32"/>
<circle cx="246" cy="70.7" r=".95"/>
<circle cx="73.6" cy="95.4" r=".95"/>
<circle cx="90.5" cy="95.4" r="1"/>
<circle cx="93.4" cy="82.7" r=".32"/>
<circle cx="121.6" cy="96.8" r=".91"/>
<circle cx="149.9" cy="94.7" r="1"/>
<circle cx="164" cy="94.7" r="1"/>
<circle cx="178.2" cy="94.7" r="1"/>
<circle cx="192.3" cy="94.7" r="1"/>
<circle cx="206.4" cy="94.7" r="1"/>
<circle cx="246.1" cy="82.7" r=".32"/>
<circle cx="263" cy="82.7" r=".32"/>
<circle cx="277.1" cy="82.7" r=".32"/>
<circle cx="206.4" cy="119.4" r=".95"/>
<circle cx="223.4" cy="119.4" r=".91"/>
<circle cx="257.3" cy="119.4" r=".95"/>
<circle cx="268.6" cy="119.4" r=".95"/>
<circle cx="34" cy="129.3" r="1"/>
<circle cx="46.7" cy="129.3" r="1"/>
<circle cx="203.6" cy="156.3" r=".32"/>
<circle cx="220.6" cy="156.3" r=".32"/>
</g>
<path d="M288.8 198.3h.1" fill="none" stroke="#000" stroke-width=".25"/>
<g fill="#000">
<circle cx="161.3" cy="6.4" r=".32"/>
<circle cx="166.9" cy="6.4" r=".32"/>
<circle cx="181" cy="6.4" r=".32"/>
<circle cx="206.5" cy="9.2" r=".32"/>
<circle cx="104.7" cy="26.2" r=".32"/>
<circle cx="181" cy="26.2" r=".32"/>
<circle cx="200.8" cy="26.2" r=".32"/>
<circle cx="237.6" cy="37.5" r=".32"/>
<circle cx="189.5" cy="63" r=".32"/>
<circle cx="93.4" cy="82.7" r=".32"/>
<circle cx="246.1" cy="82.7" r=".32"/>
<circle cx="263" cy="82.7" r=".32"/>
<circle cx="277.1" cy="82.7" r=".32"/>
<circle cx="203.6" cy="156.3" r=".32"/>
<circle cx="220.6" cy="156.3" r=".32"/>
</g>
<g font-size="3.5">
<text x="42.8" y="201.1">IMPIANTO : IDRAULICO</text>
<text x="84.9" y="201.1">AVVIAMENTO :</text>
<text x="104.7" y="201.1">AVVIAMENTO DIRETTO</text>
<text x="155.7" y="201.1">ACCESSI :</text>
<text x="170.4" y="201.1">1- AUTOMATICO</text>
<text x="232.9" y="199.7">QUADRI</text>
<text x="261.2" y="199.7">21/10/2025</text>
<text x="280.7" y="199.7">03</text>
<text x="290.6" y="199.7">07</text>
<text x="42.8" y="206.8">MICROPROCESSORE µAlfa</text>
<text x="85.3" y="206.8">EMERGENZA :</text>
<text x="104.7" y="206.8">RITORNO CON APERTURA PORTE</text>
<text x="151.2" y="206.8">OPERATORE :</text>
<text x="171.1" y="206.8">TRIFASE 3x125</text>
<text x="228.3" y="207.5">QHDA1EA0-APR</text>
<text x="286.3" y="207.5">1</text>
</g>
<g font-size="3.4">
<text x="113.2" y="119">µAlfa 1B</text>
<text x="149.9" y="119">µAlfa 1S</text>
<text x="112.3" y="130">+</text>
<text x="118.3" y="130">-</text>
</g>
<g font-size="2.8">
<text x="102.7" y="4.3">EX</text>
<text x="114.8" y="4.3">AF</text>
<text x="137.5" y="4.3">PT</text>
<text x="148.9" y="4.3">MA</text>
<text x="160.1" y="4.3">MN</text>
<text x="178.9" y="4.3">BD</text>
<text x="198.8" y="4.3">BS</text>
<text x="253.1" y="4.3">PC</text>
<text x="267.2" y="4.3">BC</text>
<text x="10.7" y="38.9">03</text>
<text x="184.9" y="37.5">BD</text>
<text x="204.7" y="37.5">BS</text>
<text x="210.3" y="37.5">-24</text>
<text x="53.7" y="44.6">+24</text>
<text x="241.2" y="46.7">KV</text>
<text x="49.1" y="48.1">(J18/3 - 1C)</text>
<text x="65.8" y="60.8">CS</text>
<text x="234" y="68.6">CS1</text>
<text x="42.9" y="83.4">KM</text>
<text x="34.5" y="91.9">S33</text>
<text x="45.8" y="91.9">S34</text>
<text x="68.5" y="91.9">S12 S21</text>
<text x="85.4" y="91.9">S22</text>
<text x="90.9" y="91.9">S35</text>
<text x="111.6" y="91.9">8A</text>
<text x="117.3" y="91.9">8B</text>
<text x="146.4" y="91.9">2</text>
<text x="160.5" y="91.9">5</text>
<text x="174.6" y="91.9">6</text>
<text x="188.8" y="91.9">7</text>
<text x="202.9" y="91.9">9</text>
<text x="261.3" y="91.9">SS</text>
<text x="275.3" y="91.9">DD</text>
<text x="23.2" y="130.8">24V</text>
<text x="145.2" y="130.1">-48</text>
<text x="182" y="130.1">-48</text>
<text x="201.8" y="130.1">UD</text>
<text x="218.6" y="130.1">UG</text>
<text x="236" y="130.1">P1</text>
<text x="252.9" y="130.1">P2</text>
<text x="258.4" y="130.1">PP</text>
<text x="264" y="130.1">DS</text>
<text x="269.7" y="130.1">US</text>
<text x="18.3" y="135.4">A2</text>
<text x="29.6" y="135.4">A1</text>
<text x="50.6" y="135.7">S11 S31</text>
<text x="10.7" y="157.6">04</text>
<text x="201.8" y="161.9">KD</text>
<text x="218.6" y="161.9">KM</text>
<text x="269.7" y="161.9">KS</text>
</g>
<text font-size="2.5" x="27.4" y="103.8">CS1</text>
<g font-size="2.2">
<text x="133.6" y="21">4</text>
<text x="139.3" y="21">4A</text>
<text x="150.6" y="21">4A</text>
<text x="161.9" y="21">5</text>
<text x="167.6" y="21">7</text>
<text x="238.2" y="21">7</text>
<text x="255.2" y="21">8</text>
<text x="99.7" y="32.3">1</text>
<text x="105.4" y="32.3">2</text>
<text x="116.7" y="32.3">3</text>
<text x="133.6" y="32.3">3</text>
<text x="161.9" y="32.3">5</text>
<text x="238.2" y="32.3">7</text>
<text x="255.2" y="32.3">8</text>
<text x="260.9" y="32.3">8</text>
<text x="277.8" y="32.3">9</text>
<text x="183.9" y="40">(04-4)</text>
<text x="203.7" y="40">(04-4)</text>
<text x="209.4" y="41.4">(04-4)</text>
<text x="247.4" y="38.7">11</text>
<text x="8.1" y="42.9">(02-15)</text>
<text x="71.5" y="46.4">21</text>
<text x="247.4" y="45.7">12</text>
<text x="239.2" y="49.2">(02-9)</text>
<text x="244.9" y="54.9">13</text>
<text x="248.3" y="59.8">K1</text>
<text x="71.5" y="63.4">20</text>
<text x="248.3" y="63.4">K2</text>
<text x="233.5" y="71.2">(03-1)</text>
<text x="248.3" y="66.9">K3</text>
<text x="49.6" y="75.4">51</text>
<text x="71.5" y="77.5">20</text>
<text x="244.9" y="76.1">14</text>
<text x="49.6" y="82.5">52</text>
<text x="40.1" y="86">(03-12)</text>
<text x="152.9" y="95.9">2</text>
<text x="166.3" y="95.9">5</text>
<text x="180.4" y="95.9">6</text>
<text x="194.6" y="95.9">7</text>
<text x="208.7" y="95.9">9</text>
<text x="21.8" y="99.4">PIZZATO</text>
<text x="22" y="96.6">CS AR90</text>
<text x="44.2" y="100.8">K3</text>
<text x="72.3" y="98.7">K2</text>
<text x="90" y="98.7">K1</text>
<text x="123.1" y="98">ZP</text>
<text x="19.6" y="104.6">(03-13)</text>
<text x="19.6" y="107.5">(02-10)</text>
<text x="28.6" y="106.5">QM</text>
<text x="44.2" y="107.9">K1</text>
<text x="123.1" y="102.2">ZONA PORTE</text>
<text x="123.1" y="105.1">(ID+IS)</text>
<text x="44.2" y="115">K2</text>
<text x="40" y="123.4">K3</text>
<text x="64" y="123.4">K2</text>
<text x="81" y="123.4">K1</text>
<text x="113.3" y="122.7">(01-8)</text>
<text x="205.7" y="123.4">D</text>
<text x="222.6" y="123.4">G</text>
<text x="256.7" y="123.4">P</text>
<text x="268" y="123.4">S</text>
<text x="36.5" y="130.5">ON</text>
<text x="48.8" y="130.5">AL</text>
<text x="205.1" y="148.2">A1</text>
<text x="222" y="148.2">A1</text>
<text x="272.5" y="148.2">A1</text>
<text x="205.1" y="154.6">A2</text>
<text x="222" y="154.6">A2</text>
<text x="272.5" y="154.6">A2</text>
<text x="8.1" y="161.6">(02-15)</text>
<text x="196.8" y="171.5">ttttttttttttt</text>
<text x="197.3" y="172.6">(02-3)</text>
<text x="198.4" y="169.2">NO NC</text>
<text x="204.6" y="172.6">(02-8)</text>
<text x="213.8" y="171.5">ttttttttttttt</text>
<text x="214.2" y="172.6">(01-7)</text>
<text x="215.4" y="169.2">NO NC</text>
<text x="221.5" y="172.6">(03-3)</text>
<text x="264.7" y="171.5">ttttttttttttt</text>
<text x="265.1" y="172.6">(01-7)</text>
<text x="266.3" y="169.2">NO NC</text>
<text x="272.4" y="172.6">(02-8)</text>
<text x="197.3" y="174.7">(02-4)</text>
<text x="200.8" y="176.8">- -</text>
<text x="204.8" y="178.5" transform="rotate(-90 204.8 178.5)">tttttttttt</text>
<text x="214.2" y="174.7">(01-7)</text>
<text x="214.2" y="176.8">(01-7)</text>
<text x="214.2" y="178.9">(02-3)</text>
<text x="221.5" y="174.7">(02-8)</text>
<text x="265.1" y="176.8">(01-7)</text>
<text x="265.1" y="178.9">(02-3)</text>
<text x="265.1" y="174.7">(01-7)</text>
<text x="221.7" y="180.3" transform="rotate(-90 221.7 180.3)">tttttttttttt</text>
<text x="268.6" y="181.1">- -</text>
<text x="272.6" y="182.1" transform="rotate(-90 272.6 182.1)">tttttttttttttt</text>
</g>
<g font-size="2.1">
<text x="9.3" y="192.6">1</text>
<text x="29.1" y="192.6">2</text>
<text x="41.1" y="195.5">DENOMINAZIONE :</text>
<text x="48.9" y="192.6">3</text>
<text x="68.7" y="192.6">4</text>
<text x="88.5" y="192.6">5</text>
<text x="108.2" y="192.6">6</text>
<text x="128.1" y="192.6">7</text>
<text x="147.8" y="192.6">8</text>
<text x="167.6" y="192.6">9</text>
<text x="186.7" y="192.6">10</text>
<text x="206.5" y="192.6">11</text>
<text x="219.2" y="195.5">DIRECTORY :</text>
<text x="226.3" y="192.6">12</text>
<text x="246.1" y="192.6">13</text>
<text x="258.7" y="195.5">DATA :</text>
<text x="265.9" y="192.6">14</text>
<text x="278.5" y="195.5">FOGLIO :</text>
<text x="285.7" y="192.6">15</text>
<text x="219.2" y="203.2">DISEGNO :</text>
<text x="258.7" y="203.2">CNT :</text>
<text x="278.6" y="203.2">REVISIONE :</text>
<text x="286.3" y="199.7">di</text>
</g>
</svg>
